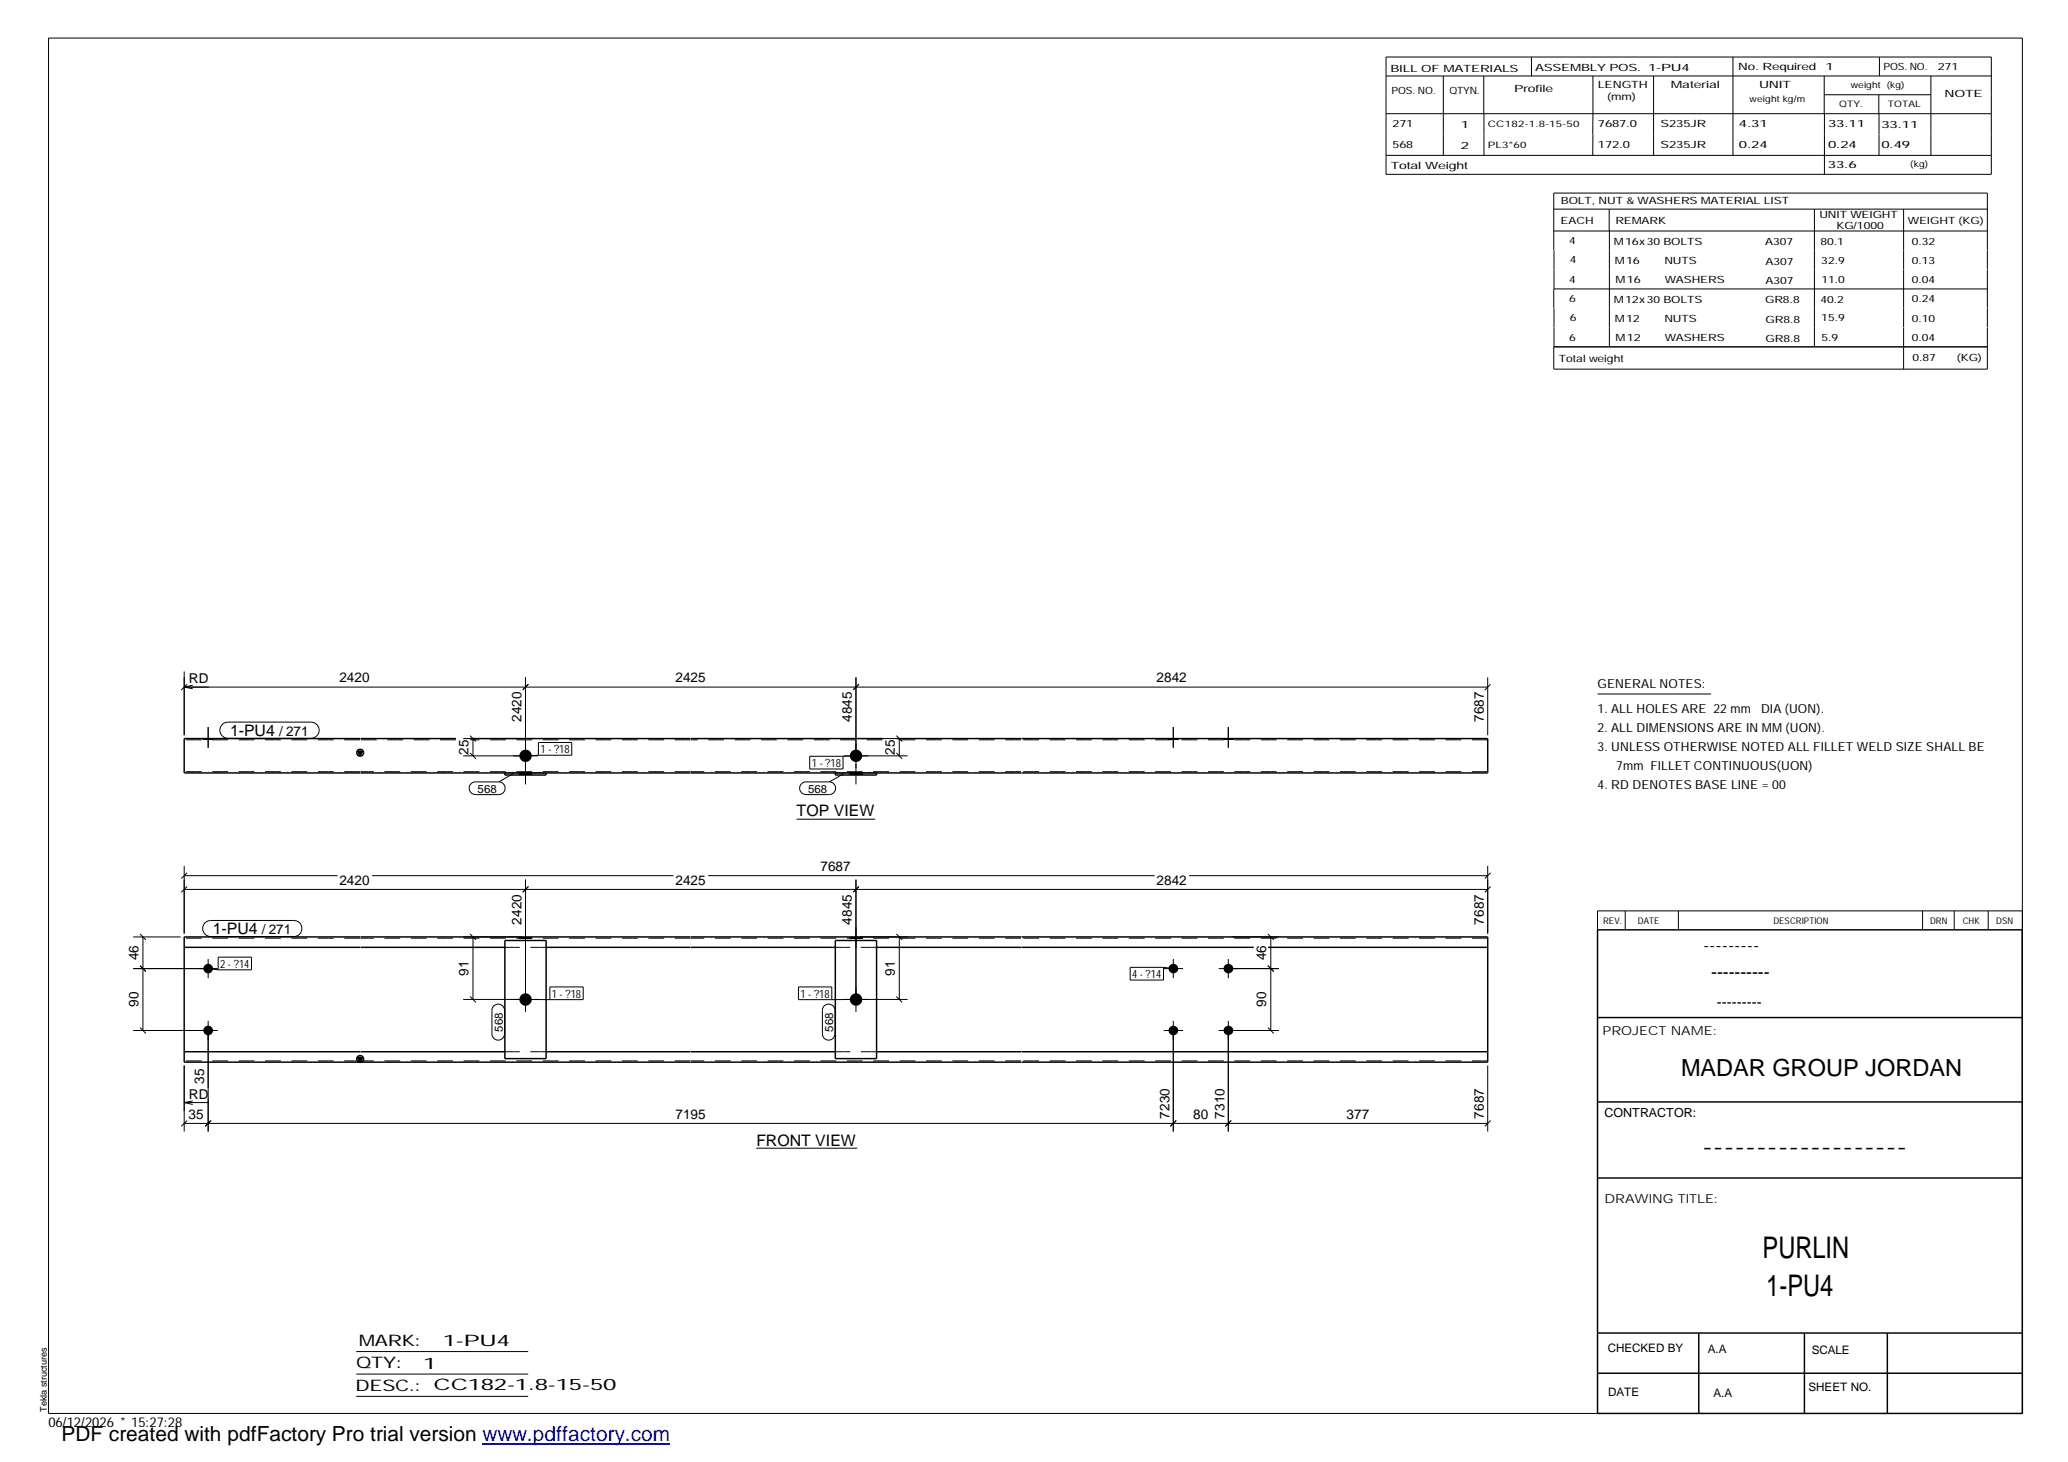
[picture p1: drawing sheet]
<svg xmlns="http://www.w3.org/2000/svg" width="420mm" height="297mm" viewBox="0 0 420 297" stroke-linecap="round" stroke-linejoin="round" font-family="sans-serif">
<g fill="none" stroke="#000" stroke-width=".2">
<path d="M9.9 7.7h401v279.5h-401zM281.6 11.6h123v23.8h-123zM281.6 15.4h123M293.2 15.4v16.2M301.5 15.4v7.7M311.1 11.6v3.9M323.6 15.4v16.2M336 15.4v16.2M352.1 11.6v20M370.6 15.4v7.7M370.7 19.2h21.6M381.7 19.2v3.9"/>
<path d="M381.8 11.6v3.8M392.3 15.4v16.2M281.6 23.1h123M281.6 31.6h123M301.5 23.1v8.5M370.7 23.1v12.3M381.8 23.1v8.5M315.7 46.9h88.1M315.7 50.8v-11.6h88.1v11.6M315.7 42.5h88.1M315.7 58.7v3.9M315.7 58.7h88.1"/>
<path d="M315.7 50.9v7.8M326.9 42.5v4.4M327 46.9v23.6M368.6 42.5v28M386.8 42.5v8.3M386.8 50.9v3.8M386.8 54.8v7.8M403.8 50.9v3.8M403.8 54.8v7.8M315.7 62.6v7.9M386.8 62.6v3.9M386.8 66.6v8.4"/>
<path d="M403.8 62.6v3.9M403.8 66.6v8.4h-88.1M403.8 70.5h-88.1v4.5M37.4 136.4v13M37.4 139.6h264.9M37.4 139.6l1.8 .3M38 139l-1.2 1.2M39.2 139.2l-1.8 .4M106.8 137.6v21.8M107.4 139l-1.2 1.2M173.9 137.6v21.8M174.5 139l-1.2 1.2"/>
<path d="M302.3 137.6v11.8M302.9 139l-1.2 1.2M41.3 150.1v.2M42.3 147.7v4.2M43.3 150.1v.2M45.2 147.2l.5-.4 .6-.1h16.9a1.65 1.65 0 0 1 1.7 1.7 1.65 1.65 0 0 1-1.7 1.6h-16.9a1.65 1.65 0 0 1-1.5-1 1.65 1.65 0 0 1 .4-1.8zM94.1 153.6h15.2M94.1 150.1h12M95.5 153l1.2 1.2M95.5 149.5l1.2 1.2M95.5 159.4l.9-.5h4.9a1.29 1.29 0 0 1 1.3 1.3 1.29 1.29 0 0 1-1.3 1.2h-4.7a1.31 1.31 0 0 1-1.1-2zM96.1 150.1v3.5"/>
<path d="M104.3 157.2l-3 1.7M105.5 157v.5M108 157v.5M109.4 150.9h6.8v2.5h-6.8zM109.4 153.4l-2.6 .2M162.9 159.2l.6-.3h5a1.29 1.29 0 0 1 1.3 1.3 1.29 1.29 0 0 1-1.3 1.2h-4.8a1.29 1.29 0 0 1-1.1-.8 1.29 1.29 0 0 1 .3-1.4zM164.5 153.7h6.8v2.5h-6.8zM171.4 153.6h13M171.4 157.2l-2.9 1.7M172.7 157v.5M173.9 153.6l-2.6 .1M174.6 150.1h9.8"/>
<path d="M175.2 157v.5M182.1 153l1.2 1.2M182.1 149.5l1.2 1.2M182.7 150.1v3.5M237.4 150.1v.2M238.4 147.7v4.2M239.4 150.1v.2M248.6 150.1v.2M249.6 147.7v4.2M250.6 150.1v.2M324.6 141h23M37.4 177.9h31.2"/>
<path d="M37.4 175.9v13.8M38 177.3l-1.2 1.2M75.6 177.9h61.2M106.8 178.7v26.9M143.9 177.9h90.7M161.8 166.4h16M173.9 178.7v26.9M241.6 177.9h60.7M302.3 175.9v13.8M302.9 177.3l-1.2 1.2M27.1 196.8h17.1M27.1 190.4h9.6"/>
<path d="M28.4 196.2l1.2 1.2M28.4 189.8l1.2 1.2M29 190.4v19M37.4 180.7h264.9M38 180.1l-1.2 1.2M41.7 187.5l.5-.4 .6-.1h16.9a1.63 1.63 0 0 1 1.6 1.6 1.63 1.63 0 0 1-1.6 1.7h-16.9a1.63 1.63 0 0 1-1.5-1 1.63 1.63 0 0 1 .4-1.8zM42.3 194.8v3.9M42.3 196.8l2 .2M44.3 194.5h6.8v2.5h-6.8zM94.1 190.4h12M95.5 189.8l1.2 1.2M96.1 190.4v12.7"/>
<path d="M105.5 190.4v.2M106.3 181.2l1.1-1.1-1.2 1.2M108 190.4v.2M172.7 190.4v.2M173.4 181.2l1.1-1.1-1.2 1.2M174.6 190.4h9.8M175.2 190.4v.2M182.1 189.8l1.2 1.2M182.7 190.4v12.7M229.6 196.5h6.8v2.6h-6.8zM236.4 196.5l2 .3M236.4 196.8h4"/>
<path d="M238.4 194.8v3.9M247.6 196.8h12.2M249.6 194.8v3.9M250.3 190.4h9.5M257.6 196.2l1.2 1.2M257.6 189.8l1.2 1.2M258.2 190.4v19M302.9 180.1l-1.2 1.2M330.2 185.1v3.8M341 185.1v3.8M390.6 185.1v3.8M397 185.1v3.8"/>
<path d="M403.9 185.1v3.8M410.9 185.1h-86.3v3.8M27.1 209.4h17.1M28.4 208.8l1.2 1.2M37.4 216.5v13.4M42.3 207.4v22.5M94.1 203.1h15.2M95.5 202.5l1.2 1.2M100.3 204.4a1.33 1.33 0 0 1 1.4-.3 1.33 1.33 0 0 1 .8 1.2v4.7a1.29 1.29 0 0 1-1.3 1.3 1.29 1.29 0 0 1-1.3-1.3v-5zM106.8 203.1h4.9M111.7 200.5h6.8v2.6h-6.8zM162.2 200.5h6.8v2.6h-6.8z"/>
<path d="M167.4 204.4a1.33 1.33 0 0 1 1.5-.3 1.33 1.33 0 0 1 .8 1.2v4.7a1.29 1.29 0 0 1-1.3 1.3 1.29 1.29 0 0 1-1.3-1.3v-5zM171.4 203.1h13M173.9 203.1h-4.9M182.1 202.5l1.2 1.2M236.4 209.4h4M238.4 207.4v22.5M247.6 209.4h12.2M249.6 207.4v22.5M257.6 208.8l1.2 1.2M302.3 216.5v13.4M37.4 228.2h264.9M37.4 224l1.8 .4"/>
<path d="M37.4 224h5.1M38 227.7l-1.2 1.1M39.2 223.7l-1.8 .3M42.9 227.7l-1.2 1.1M153.7 233.3h20.5M239 227.7l-1.2 1.1M250.1 227.7l-1.1 1.1M302.9 227.7l-1.2 1.1M72.4 274.6h34.9M72.4 279.2h34.9M72.4 283.7h34.9"/>
</g>
<path d="M105.5 190.5h2.5M172.7 190.5h2.5" fill="none" stroke="#000" stroke-width=".25"/>
<g fill="#000">
<path d="M72.6 152.6h1.1l-.5 1zM72.6 214.8h1.1l-.5 1z"/>
<path d="M41.3 150.1h2v.2h-2z" fill-rule="evenodd"/>
<path d="M41.3 150.1h2v.2h-2z" fill-rule="evenodd"/>
<path d="M237.4 150.1h2v.2h-2z" fill-rule="evenodd"/>
<path d="M237.4 150.1h2v.2h-2z" fill-rule="evenodd"/>
<path d="M248.6 150.1h2v.2h-2z" fill-rule="evenodd"/>
<path d="M248.6 150.1h2v.2h-2z" fill-rule="evenodd"/>
<circle cx="106.8" cy="153.6" r="1.25"/>
<circle cx="173.9" cy="153.6" r="1.25"/>
<circle cx="42.3" cy="196.8" r=".96"/>
<circle cx="238.4" cy="196.8" r=".97"/>
<circle cx="249.6" cy="196.8" r=".97"/>
<circle cx="42.3" cy="209.4" r=".96"/>
<circle cx="106.8" cy="203.1" r="1.27"/>
<circle cx="173.9" cy="203.1" r="1.27"/>
<circle cx="238.4" cy="209.4" r=".97"/>
<circle cx="249.6" cy="209.4" r=".97"/>
</g>
<g fill="none" stroke="#000" stroke-width=".3">
<path d="M72.6 152.6h1.1l-.5 1zM73.2 150.1h-35.8v6.9h35.8M73.2 157h67.1M73.2 150.1h19.4M95.5 150.1h44.8M102.6 157v.5h8.4v-.5M140.4 157h67M140.4 150.1h38.9M169.7 157v.5h8.4v-.5M182.2 150.1h25.2M207.5 150.1h94.8v6.9h-94.8M37.4 192.5h35.8"/>
<path d="M73.2 190.4h-35.8v25.4h35.8M73.2 192.5h29.4M73.2 190.4h67.1M102.6 191.1h8.4v24h-8.4zM111 192.5h29.3M140.4 192.5h29.3M140.4 190.4h67M169.7 191.1h8.4v24h-8.4zM178.1 192.5h29.3M207.5 190.4h94.8v25.4h-94.8M207.5 192.5h47.2M257.6 192.5h44.7"/>
<path d="M324.6 188.9h86.2l.1 98.3h-86.3zM37.4 213.7h35.8M72.6 214.8h1.1l-.5 1zM73.2 215.8h67.1M73.2 213.7h29.4M111 213.7h29.3M140.4 215.8h67M140.4 213.7h29.3M178.1 213.7h29.3M207.5 213.7h94.8M324.6 206.7h86.3M324.6 239.3h86.3"/>
<path d="M324.6 223.9h86.3M324.6 270.8h86.3M324.6 279h86.3M345.1 270.8v16.4M366.6 270.8v16.4M383.5 270.8v16.4"/>
<circle cx="73.2" cy="152.9" r=".71"/>
<circle cx="73.2" cy="215.2" r=".71"/>
</g>
<g fill="none" stroke="#000" stroke-width=".2" stroke-dasharray="1.1 0 2.1 .7 0 1.4" stroke-linecap="butt">
<path d="M73.2 156.8h-35.8M73.2 150.3h-35.8M92.6 150.3h-19.4M102.6 157h8.4M140.3 156.8h-67.1M140.3 150.3h-44.8M169.7 157h8.4M179.3 150.3h-38.9M207.4 156.8h-67M207.4 150.3h-25.2M302.3 156.8h-94.8M302.3 150.3h-94.8"/>
<path d="M73.2 190.6h-35.8M111 192.5h-8.4M140.3 190.6h-67.1M178.1 192.5h-8.4M207.4 190.6h-67M302.3 190.6h-94.8M73.2 215.5h-35.8M111 213.7h-8.4M140.3 215.5h-67.1M178.1 213.7h-8.4M207.4 215.5h-67M302.3 215.5h-94.8"/>
</g>
<path d="M105.5 157.3h2.5M172.7 157.3h2.5" fill="none" stroke="#000" stroke-width=".42"/>
<path d="M98 293.3h38.2" fill="none" stroke="#00f" stroke-width=".3"/>
<g font-size="6.1">
<text x="358.1" y="255.5">PURLIN</text>
<text x="358.9" y="263.3">1-PU4</text>
</g>
<text font-size="4.8" x="341.5" y="218.6">MADAR GROUP JORDAN</text>
<text font-size="4.2" x="12.5" y="292.7">PDF created with pdfFactory Pro trial version www.pdffactory.com</text>
<g font-size="3.6">
<text x="346.1" y="193.2">---------</text>
<text x="347.7" y="198.6">----------</text>
<text x="345.8" y="234.2">-------------------</text>
</g>
<g font-size="3.2">
<text x="46.7" y="149.6">1-PU4</text>
<text x="161.8" y="165.9">TOP VIEW</text>
<text x="43.2" y="189.9">1-PU4</text>
<text x="153.7" y="232.8">FRONT VIEW</text>
<text x="72.9" y="273.5">MARK:</text>
<text x="90" y="273.5">1-PU4</text>
<text x="72.4" y="278">QTY:</text>
<text x="86" y="278.1">1</text>
<text x="72.2" y="282.6">DESC.:</text>
<text x="88.1" y="282.4">CC182-1.8-15-50</text>
</g>
<text font-size="3" x="348.8" y="204.5">---------</text>
<g font-size="2.8">
<text x="38.4" y="138.8">RD</text>
<text x="69" y="138.6">2420</text>
<text x="137.2" y="138.6">2425</text>
<text x="235" y="138.6">2842</text>
<text x="56.7" y="149.6">/ 271</text>
<text x="106" y="146.7" transform="rotate(-90 106 146.7)">2420</text>
<text x="173.1" y="146.7" transform="rotate(-90 173.1 146.7)">4845</text>
<text x="301.5" y="146.7" transform="rotate(-90 301.5 146.7)">7687</text>
<text x="95.2" y="153.4" transform="rotate(-90 95.2 153.4)">25</text>
<text x="181.8" y="153.4" transform="rotate(-90 181.8 153.4)">25</text>
<text x="69" y="179.8">2420</text>
<text x="137.2" y="179.8">2425</text>
<text x="166.7" y="177">7687</text>
<text x="235" y="179.8">2842</text>
<text x="53.2" y="189.9">/ 271</text>
<text x="106" y="187.9" transform="rotate(-90 106 187.9)">2420</text>
<text x="173.1" y="187.9" transform="rotate(-90 173.1 187.9)">4845</text>
<text x="301.5" y="187.9" transform="rotate(-90 301.5 187.9)">7687</text>
<text x="28.1" y="195.1" transform="rotate(-90 28.1 195.1)">46</text>
<text x="257.3" y="195.1" transform="rotate(-90 257.3 195.1)">46</text>
<text x="95.2" y="198.3" transform="rotate(-90 95.2 198.3)">91</text>
<text x="181.8" y="198.3" transform="rotate(-90 181.8 198.3)">91</text>
<text x="28.1" y="204.6" transform="rotate(-90 28.1 204.6)">90</text>
<text x="257.3" y="204.6" transform="rotate(-90 257.3 204.6)">90</text>
<text x="41.5" y="220.2" transform="rotate(-90 41.5 220.2)">35</text>
<text x="38.3" y="227.3">35</text>
<text x="38.4" y="223.2">RD</text>
<text x="137.2" y="227.3">7195</text>
<text x="237.6" y="227.3" transform="rotate(-90 237.6 227.3)">7230</text>
<text x="242.4" y="227.3">80</text>
<text x="248.8" y="227.3" transform="rotate(-90 248.8 227.3)">7310</text>
<text x="273.6" y="227.3">377</text>
<text x="301.5" y="227.3" transform="rotate(-90 301.5 227.3)">7687</text>
<text x="9.8" y="290">06/12/2026 * 15:27:28</text>
</g>
<g font-size="2.5">
<text x="324.6" y="139.9">GENERAL NOTES:</text>
<text x="324.6" y="148.7">2. ALL DIMENSIONS ARE IN MM (UON).</text>
<text x="324.6" y="144.9">1. ALL HOLES ARE 22 mm</text>
<text x="357.8" y="144.9">DIA (UON).</text>
<text x="324.6" y="152.5">3. UNLESS OTHERWISE NOTED ALL FILLET WELD SIZE SHALL BE</text>
<text x="324.6" y="160.2">4. RD DENOTES BASE LINE = 00</text>
<text x="328.4" y="156.4">7mm FILLET CONTINUOUS(UON)</text>
<text x="325.6" y="210.3">PROJECT NAME:</text>
<text x="326" y="226.9">CONTRACTOR:</text>
<text x="326" y="244.4">DRAWING TITLE:</text>
</g>
<g font-size="2.4">
<text x="326.7" y="274.7">CHECKED BY</text>
<text x="347" y="275">A.A</text>
<text x="368.1" y="275.1">SCALE</text>
<text x="326.7" y="283.6">DATE</text>
<text x="348.1" y="283.9">A.A</text>
<text x="367.5" y="282.6">SHEET NO.</text>
</g>
<g font-size="2.3">
<text x="109.8" y="153">1 - ?18</text>
<text x="164.9" y="155.8">1 - ?18</text>
<text x="97" y="161">568</text>
<text x="164.2" y="161">568</text>
<text x="44.7" y="196.6">2 - ?14</text>
<text x="112.1" y="202.7">1 - ?18</text>
<text x="162.6" y="202.7">1 - ?18</text>
<text x="230" y="198.7">4 - ?14</text>
<text x="102.2" y="209.6" transform="rotate(-90 102.2 209.6)">568</text>
<text x="169.3" y="209.6" transform="rotate(-90 169.3 209.6)">568</text>
</g>
<g font-size="2">
<text x="282.5" y="14.6">BILL OF MATERIALS</text>
<text x="311.9" y="14.4">ASSEMBLY POS.</text>
<text x="324.6" y="17.9">LENGTH</text>
<text x="334.9" y="14.4">1-PU4</text>
<text x="339.5" y="17.9">Material</text>
<text x="353.1" y="14.2">No. Required</text>
<text x="357.4" y="17.9">UNIT</text>
<text x="370.9" y="14.2">1</text>
<text x="382.7" y="14.2">POS. NO.</text>
<text x="393.7" y="14.3">271</text>
<text x="282.7" y="19.1">POS. NO.</text>
<text x="294.5" y="19">QTYN.</text>
<text x="307.6" y="18.7">Profile</text>
<text x="326.5" y="20.4">(mm)</text>
<text x="395.1" y="19.6">NOTE</text>
<text x="282.9" y="25.8">271</text>
<text x="296.8" y="26">1</text>
<text x="324.7" y="25.9">7687.0</text>
<text x="337.4" y="25.9">S235JR</text>
<text x="353.3" y="25.9">4.31</text>
<text x="371.4" y="25.9">33.11</text>
<text x="382.3" y="25.9">33.11</text>
<text x="282.6" y="34.4">Total Weight</text>
<text x="282.9" y="30">568</text>
<text x="296.8" y="30.2">2</text>
<text x="324.7" y="30.1">172.0</text>
<text x="337.4" y="30.1">S235JR</text>
<text x="353.3" y="30.1">0.24</text>
<text x="371.4" y="34.2">33.6</text>
<text x="371.4" y="30.1">0.24</text>
<text x="382.3" y="30.2">0.49</text>
<text x="317.1" y="41.5">BOLT, NUT &amp; WASHERS MATERIAL LIST</text>
<text x="317.1" y="45.5">EACH</text>
<text x="328.2" y="45.5">REMARK</text>
<text x="369.7" y="44.3">UNIT WEIGHT</text>
<text x="373.1" y="46.5">KG/1000</text>
<text x="387.6" y="45.4">WEIGHT (KG)</text>
<text x="318.8" y="49.6">4</text>
<text x="318.9" y="53.5">4</text>
<text x="327.9" y="49.8">M16x30 BOLTS</text>
<text x="328.1" y="53.6">M16</text>
<text x="338.2" y="53.6">NUTS</text>
<text x="358.6" y="49.9">A307</text>
<text x="358.7" y="53.8">A307</text>
<text x="369.9" y="49.8">80.1</text>
<text x="370" y="53.5">32.9</text>
<text x="388.4" y="49.7">0.32</text>
<text x="388.4" y="53.6">0.13</text>
<text x="318.8" y="57.6">4</text>
<text x="328.3" y="57.6">M16</text>
<text x="338.2" y="57.6">WASHERS</text>
<text x="358.7" y="57.7">A307</text>
<text x="370.1" y="57.4">11.0</text>
<text x="388.4" y="57.5">0.04</text>
<text x="318.8" y="61.4">6</text>
<text x="318.9" y="65.2">6</text>
<text x="327.9" y="61.6">M12x30 BOLTS</text>
<text x="328.1" y="65.3">M12</text>
<text x="338.2" y="65.4">NUTS</text>
<text x="358.6" y="61.6">GR8.8</text>
<text x="358.7" y="65.6">GR8.8</text>
<text x="369.9" y="61.5">40.2</text>
<text x="370" y="65.3">15.9</text>
<text x="388.4" y="61.5">0.24</text>
<text x="388.4" y="65.4">0.10</text>
<text x="318.8" y="69.3">6</text>
<text x="328.3" y="69.3">M12</text>
<text x="338.2" y="69.3">WASHERS</text>
<text x="358.7" y="69.5">GR8.8</text>
<text x="370.1" y="69.2">5.9</text>
<text x="388.4" y="69.3">0.04</text>
<text x="316.7" y="73.5">Total weight</text>
<text x="388.6" y="73.3">0.87</text>
<text x="397.6" y="73.3">(KG)</text>
</g>
<g font-size="1.9">
<text x="325.7" y="187.8">REV.</text>
<text x="332.8" y="187.6">DATE</text>
<text x="360.3" y="187.7">DESCRIPTION</text>
<text x="392.1" y="187.6">DRN</text>
<text x="398.8" y="187.6">CHK</text>
<text x="405.6" y="187.7">DSN</text>
<text x="9.5" y="286.8" transform="rotate(-90 9.5 286.8)">Tekla structures</text>
</g>
<g font-size="1.8">
<text x="376" y="17.9">weight (kg)</text>
<text x="355.5" y="20.7">weight kg/m</text>
<text x="373.6" y="21.7">QTY.</text>
<text x="383.5" y="21.8">TOTAL</text>
<text x="302.3" y="25.9">CC182-1.8-15-50</text>
<text x="302.3" y="30.1">PL3*60</text>
<text x="388.1" y="34">(kg)</text>
</g>
</svg>
